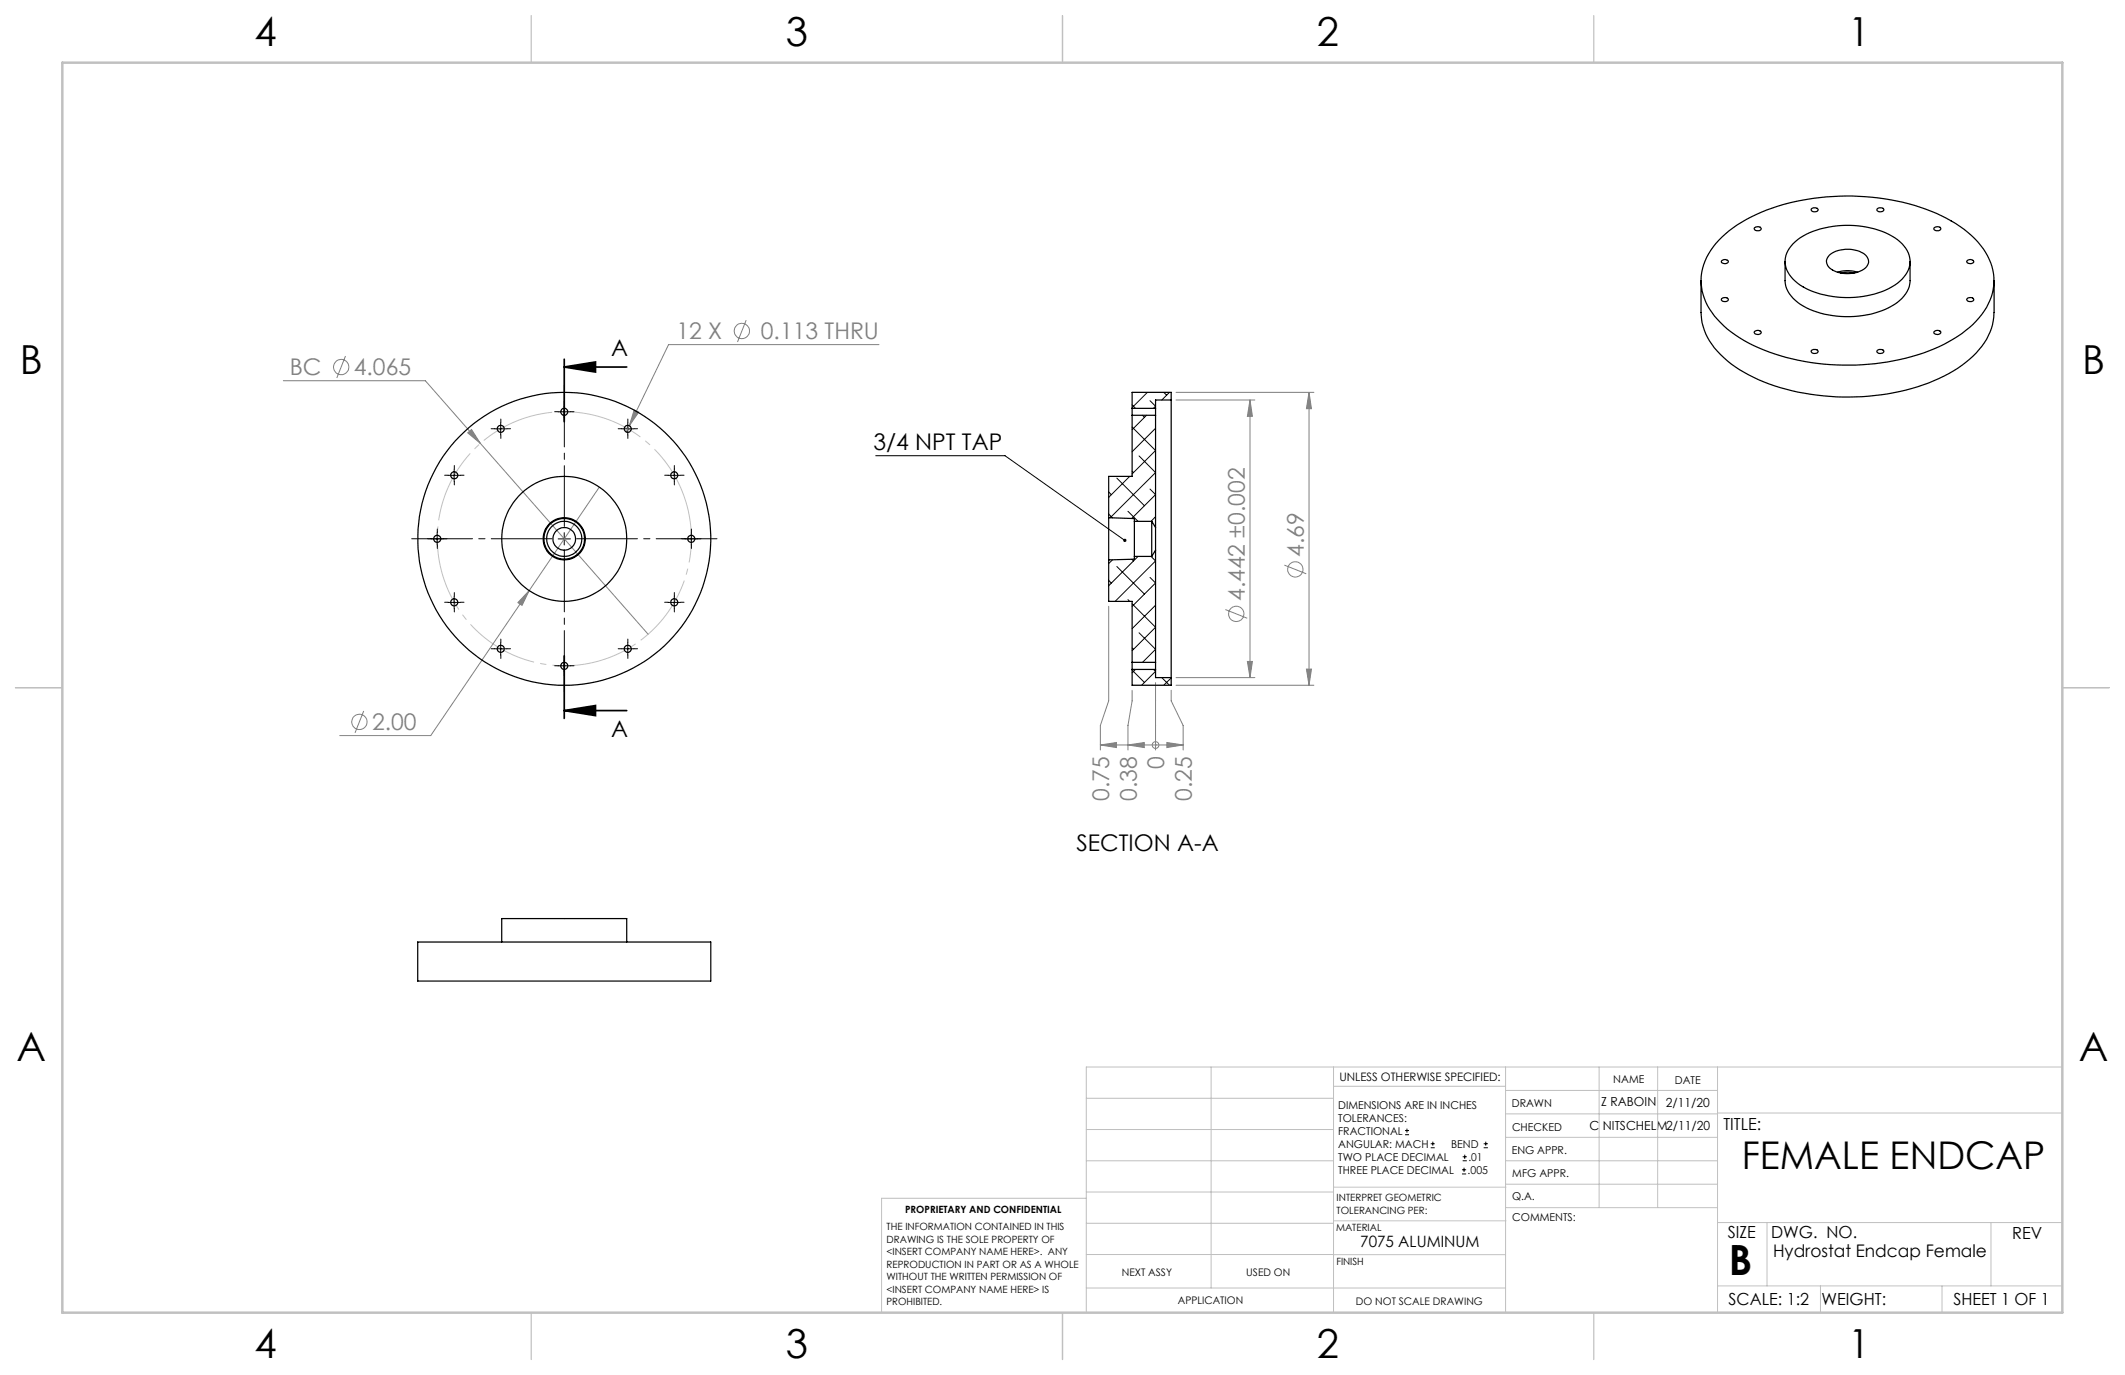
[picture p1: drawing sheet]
<svg xmlns="http://www.w3.org/2000/svg" width="432mm" height="279mm" viewBox="0 0 432 279" stroke-linecap="round" stroke-linejoin="round" font-family="sans-serif">
<g fill="none" stroke="#808080" stroke-width=".2">
<path d="M57.6 77.4h28.8l11.2 12.7M70.2 72.4l-1.8 4.4M151.6 65.1l-1.7 4.4M178.6 70h-42.7l-8 16.5M239 79.7h28M266 79.7l.5 3.3h-1zM266 79.7v59.5M95 87.9l.8-.6 1.8 2.8zM97.6 90.1l34.1 38.8M121.8 99l-14.3 21M127.9 86.5l-.7 1.3M128.9 83.3l.9 .4-1.9 2.8z"/>
<path d="M239 81.3h16M254 81.3l.5 3.3h-1zM254 81.3v56.4M261 114.8l4.4 1.8M107.5 120l-1.4 3-.9-.6zM107.5 120l-20 29.5h-18.5M225.3 123.2v19.2l-1.7 5v5M234.8 138.7v13.7M239 137.7h16M239 139.2h28M249 123.9l4.4 1.7M253.5 134.4h1l-.5 3.3z"/>
<path d="M265.5 136h1l-.5 3.2zM73.9 144.5l-1.8 4.4M223.6 151.4h16.8M223.6 151.4l3.3-.5v1zM229.2 151.4l3.3-.5v1zM230 140.3v2.1l-.8 5v5M234.8 151.4h.1M237.1 150.9l3.3 .5-3.3 .5zM238 140.3v2.1l2.4 5v5"/>
<circle cx="69.3" cy="74.6" r="1.56"/>
<circle cx="150.7" cy="67.2" r="1.56"/>
<circle cx="263.2" cy="115.7" r="1.55"/>
<circle cx="251.2" cy="124.7" r="1.55"/>
<circle cx="73" cy="146.7" r="1.56"/>
<circle cx="234.8" cy="151.4" r=".68"/>
</g>
<g fill="none" stroke="#000" stroke-width=".2">
<path d="M91.1 96.6h2.5M92.3 95.3v2.5M100.5 87.1h2.5M101.7 85.9v2.5M113.4 83.7h2.5M114.7 82.4v2.5M126.3 87.1h2.5M127.6 85.9v2.5M135.7 96.6h2.6M137 95.3v2.5M177.9 92.6h26.3l24.4 17.2M87.6 109.5h2.5"/>
<path d="M88.8 108.2v2.5M113.4 109.5h2.5M114.7 108.2v2.5M139.2 109.5h2.5M140.5 108.2v2.5M91.1 122.4h2.5M92.3 121.1v2.5M100.5 131.8h2.5M101.7 130.6v2.5M113.4 135.3h2.5M114.7 134.1v2.5M126.3 131.8h2.5"/>
<path d="M127.6 130.6v2.5M135.7 122.4h2.6M137 121.1v2.5M285.5 230.6h.8M285.5 229.7h.8M285.9 229.3v.9M290.7 233.2h.8M290.7 232.4h.8M291.1 232v.8M297.1 238.5h.8M297.1 237.7h.8M297.2 235.9h.9"/>
<path d="M297.2 235.1h.9M297.5 237.3v.8M297.6 234.6v.9M301.5 233.2h.8M301.5 232.4h.8M301.9 232v.8"/>
</g>
<path d="M114.7 74.6h12.7M114.7 73v12.7M114.7 74.6l6.3-1v2zM114.7 133.3v12.7M114.7 144.4h12.7M114.7 144.4l6.3-1v2z" fill="none" stroke="#000" stroke-width=".35"/>
<path d="M139.4 101.9a25.8 25.8 0 0 0-43.3-10.4 25.8 25.8 0 0 0 11.8 42.9 25.8 25.8 0 0 0 31.8-31.1l-.3-1.4" fill="none" stroke="#c0c0c0" stroke-width=".2" stroke-dasharray="15.2 1.3 1.3 1.3" stroke-dashoffset="2.7" stroke-linecap="butt"/>
<path d="M112.2 109.5h-28.5M114.7 107v-28.5M114.7 112v28.5M117.2 109.5h28.5" fill="none" stroke="#000" stroke-width=".2" stroke-dasharray="15.2 1.3 1.3 1.3" stroke-dashoffset="2.9"/>
<g fill="none" stroke="#000" stroke-width=".2" stroke-dasharray="15.2 1.3 1.3 1.3">
<path d="M91.1 96.6h-.7M92.3 95.3v-.7M92.3 97.8v.7M93.6 96.6h.7M100.5 87.1h-.7M101.8 85.9v-.7M101.8 88.4v.7M103 87.1h.7M113.4 83.7h-.7M114.7 82.4v-.7M114.7 84.9v.7M115.9 83.7h.7"/>
<path d="M126.3 87.1h-.7M127.6 85.9v-.7M127.6 88.4v.7M128.8 87.1h.7M135.8 96.6h-.7M137 95.3v-.7M137 97.8v.7M138.3 96.6h.7M87.6 109.5h-.7M88.9 108.2v-.7M88.9 110.7v.7M90.1 109.5h.7"/>
<path d="M139.2 109.5h-.7M140.5 108.2v-.7M140.5 110.7v.7M141.7 109.5h.8M91.1 122.4h-.7M92.3 121.1v-.7M92.3 123.6v.7M93.6 122.4h.7M100.5 131.8h-.7M101.8 130.6v-.7M101.8 133.1v.7M103 131.8h.7"/>
<path d="M113.4 135.3h-.7M114.7 134v-.7M114.7 136.5v.8M115.9 135.3h.7M126.3 131.8h-.7M127.6 130.6v-.7M127.6 133.1v.7M128.8 131.8h.7M135.8 122.4h-.7M137 121.1v-.7M137 123.6v.7M138.3 122.4h.7"/>
</g>
<g fill="none" stroke="#c0c0c0" stroke-width=".2">
<path d="M246.1 216.8v44.9M271 216.8v49.9M305.9 216.8v49.9M324.9 216.8v28.6M336.8 216.8v28.6M349 216.8v49.9M419.1 216.8h-198.4v49.9M220.7 235.9h50.3M220.7 229.5h50.3M220.7 223.2h50.3M271 220.7h34.9M305.9 231.1h43.1"/>
<path d="M305.9 226.3h43.1M305.9 221.6h43.1M305.9 235.9h43.1M349 226.2h70.1M220.7 248.6h50.3M220.7 242.2h50.3M220.7 254.9h50.3M220.7 243.5h-41.6v23.2M271 255h34.9M271 248.1h35M271 241.2h35M305.9 240.6h43.1"/>
<path d="M306 245.4h43M349 248.4h70.1M359.1 248.4v12.9M404.6 248.4v12.9M220.7 261.7h85.2M349 261.3h70.1M369.9 261.3v5.4M394.6 261.3v5.4"/>
</g>
<path d="M108 3.2v9.5M215.9 3.2v9.5M323.8 3.2v9.5M3.1 139.7h9.6M419.1 139.7h9.5M108 266.7v9.6M215.9 266.7v9.6M323.8 266.7v9.6" fill="none" stroke="#c0c0c0" stroke-width=".25"/>
<path d="M12.7 12.7h406.4v254h-406.4z" fill="none" stroke="#c0c0c0" stroke-width=".5"/>
<g fill="#000">
<path d="M228.2 109.6a.35 .35 0 0 1 .5-.1 .35 .35 0 0 1 .1 .5l-.2-.2 .2 .2a.35 .35 0 0 1-.4 .1 .35 .35 0 0 1-.2-.5z"/>
<path d="M114.7 74.6l6.3-1v2zM114.7 144.4l6.3-1v2z"/>
</g>
<g fill="#808080">
<path d="M95 87.9l.8-.6 1.8 2.8z"/>
<path d="M237.1 150.9l3.3 .5-3.3 .5zM229.2 151.4l3.3-.5v1zM223.6 151.4l3.3-.5v1z"/>
<path d="M128.9 83.3l-1 3.2 1.9-2.8zM107.5 120l-2.3 2.4 .9 .6z"/>
<path d="M254 81.3l.5 3.3h-1zM253.5 134.4h1l-.5 3.3zM266 79.7l.5 3.3h-1zM265.5 136h1l-.5 3.2z"/>
</g>
<g fill="none" stroke="#000" stroke-width=".25">
<path d="M345.7 57v6.5a12.9 12.9 0 0 0 5.3 9.8 36.3 36.3 0 0 0 19.5 7.1 45.2 45.2 0 0 0 25.5-4.5 17.5 17.5 0 0 0 8.7-9.2l.5-3.2v-6.5M349.2 48.8a31.1 31.1 0 0 1 16.8-8.1 47 47 0 0 1 29.5 3.6 17.6 17.6 0 0 1 9.3 9.9 11.1 11.1 0 0 1-3.2 11 29.9 29.9 0 0 1-15.6 7.9 47.3 47.3 0 0 1-30.7-3.4 19.2 19.2 0 0 1-8.7-8.4 10.8 10.8 0 0 1 2.1-11.8zM349.8 53a.82 .82 0 0 1 1.4 .2 .8 .8 0 0 1-1.4-.1zM356.5 46.3a.89 .89 0 0 1 1.4 .2 .75 .75 0 0 1-.8 .4 .75 .75 0 0 1-.6-.6zM362.7 53.1v3.9a6.3 6.3 0 0 0 3.7 5.2 19.6 19.6 0 0 0 18.6-.4 6.1 6.1 0 0 0 3.1-4.8v-3.9M364.3 49.5a15.4 15.4 0 0 1 10.7-3.7 16.4 16.4 0 0 1 11.5 3.7 4.9 4.9 0 0 1-.5 7.6 17.4 17.4 0 0 1-12.7 3.3 14.7 14.7 0 0 1-9-3.7 4.8 4.8 0 0 1 0-7.2zM368.2 42.4a.72 .72 0 0 1 .7-.2 .72 .72 0 0 1 .5 .6 .75 .75 0 0 1-.8 .3 .75 .75 0 0 1-.5-.6zM371.7 51.9a6.2 6.2 0 0 1 7.5 .1 1.78 1.78 0 0 1-.8 2.9 6.1 6.1 0 0 1-6.9-.7 1.59 1.59 0 0 1 .2-2.3zM373.4 55.3a6.7 6.7 0 0 1 4.1 0M374.1 55.5l1.1-.2 1.6 .2M381.5 42.4a.72 .72 0 0 1 .8-.2 .72 .72 0 0 1 .5 .6 .82 .82 0 0 1-1.4-.2zM393 46.3a.85 .85 0 0 1 1.4 .2 .81 .81 0 0 1-1.4 0z"/>
<path d="M399.8 52.9a.76 .76 0 0 1 1.2 .4 .89 .89 0 0 1-1.4-.2zM349.8 60.7a.86 .86 0 0 1 1.4 .2 .82 .82 0 0 1-1.4 0zM356.5 67.4a.84 .84 0 0 1 1.4 .2 .83 .83 0 0 1-1.5-.1zM368.1 71.3a.89 .89 0 0 1 1.4 .1 .75 .75 0 0 1-.8 .4 .75 .75 0 0 1-.6-.5zM381.4 71.3a.85 .85 0 0 1 1.4 .1 .8 .8 0 0 1-1.4 0zM393.1 67.3a.8 .8 0 0 1 1.3 .3 .8 .8 0 0 1-1.4-.1zM399.7 60.7a.77 .77 0 0 1 .8-.2 .77 .77 0 0 1 .5 .5 .89 .89 0 0 1-1.4-.1zM230 83v1.4M230 84.4v12.4h-4.7v8.4M230 83h4.8M230 84.4h4.8M234.8 83v1.4"/>
<path d="M234.8 84.4v22.8M238 81.3v56.4M238 81.3v-1.6h-8v3.3M238 81.3h-3.2v1.7M225.3 105.2v8.6M225.3 113.8v8.4h4.7v12.4M225.3 105.2l5.2 .2v.5M230.5 105.9v7.2M230.5 113.1v.5l-5.2 .2M230.5 113.1h3.5M230.5 105.9h3.5M234 105.9v7.2"/>
<path d="M234 105.9l.8 1.3M234.8 107.2v4.6M234.8 111.8v22.8M234.8 111.8l-.8 1.3M230 134.6v1.4M230 136v3.2h8v-1.5M230 136h4.8M230 134.6h4.8M234.8 134.6v1.4M234.8 136v1.7h3.2M84.9 191.4h59.5v8h-59.5zM102 191.4v-4.7h25.4v4.7"/>
<circle cx="92.3" cy="96.6" r=".71"/>
<circle cx="101.8" cy="87.1" r=".71"/>
<circle cx="114.7" cy="83.7" r=".71"/>
<circle cx="127.6" cy="87.1" r=".7"/>
<circle cx="137" cy="96.6" r=".71"/>
<circle cx="88.8" cy="109.5" r=".72"/>
<circle cx="114.7" cy="109.5" r="29.8"/>
<circle cx="114.7" cy="109.5" r="3.6"/>
<circle cx="114.7" cy="109.5" r="4.3"/>
<circle cx="114.7" cy="109.5" r="4.1"/>
<circle cx="114.7" cy="109.5" r="2.3"/>
<circle cx="114.7" cy="109.5" r="12.7"/>
<circle cx="140.5" cy="109.5" r=".72"/>
<circle cx="92.3" cy="122.4" r=".72"/>
<circle cx="101.8" cy="131.8" r=".72"/>
<circle cx="114.7" cy="135.3" r=".72"/>
<circle cx="127.6" cy="131.8" r=".71"/>
<circle cx="137" cy="122.4" r=".72"/>
</g>
<g fill="none" stroke="#000" stroke-width=".2">
<path d="M233.2 79.7l-3.2 3.1M236.5 79.7l.6 .6M237.6 79.7l-1.5 1.6M225.3 100l.5 .5M226.9 97.2l5.7 5.6M229.6 96.8l-4.3 4.3M230 86.8l4.8 4.7-4.8 4.8M230 95.7l.3 .3M230 82.3l.7 .7M231.5 92.6l3.3 3.4-9.2 9.2M232.2 84.4l.4 .4M233 84.4l-3 2.9"/>
<path d="M233.7 81.4l1.1 1.2-.4 .4M233.7 99.4l1.1 1.1-4.8 4.8M234.8 87l-4.8 4.8M225.3 104.5l.8 .7M225.3 117.9l.5 .6M226.1 113.8l-.8 .7M226.9 115.1l5.7 5.6M229.2 103.9l2 2M230 113.6l.3 .4M231.2 113.1l-5.9 5.9M233.7 117.3l1.1 1.2-4.8 4.7M233.9 113.1l.9 .9-8.2 8.2"/>
<path d="M234.8 105l-.9 .9M229.2 121.8l.4 .4M230 136.2l2.6 2.5M230 131.7l.3 .2M230 122.7l4.8 4.8-4.8 4.7M230.7 136l-.7 .7M231.5 128.6l3.3 3.3-2.6 2.7M234.4 136l.4 .4-2.8 2.8M234.8 123l-4.8 4.7M236.1 137.7l1.5 1.5M238 137.8l-1.5 1.4"/>
</g>
<text font-size="8.5" x="351.3" y="259">B</text>
<g font-size="8.1">
<text x="51.7" y="9.3">4</text>
<text x="159.7" y="9.3">3</text>
<text x="267.6" y="9.3">2</text>
<text x="375.6" y="9.3">1</text>
<text x="4" y="76">B</text>
<text x="423.1" y="76">B</text>
<text x="3.3" y="215.7">A</text>
<text x="422.4" y="215.7">A</text>
<text x="51.7" y="276">4</text>
<text x="159.7" y="276">3</text>
<text x="267.6" y="276">2</text>
<text x="375.6" y="276">1</text>
</g>
<text font-size="7.8" x="353.9" y="237.5">FEMALE ENDCAP</text>
<g font-size="4.7" fill="#808080">
<text x="137.4" y="69">12 X</text>
<text x="154.6" y="69">0.113 THRU</text>
<text x="58.9" y="76.3">BC</text>
<text x="71.9" y="76.3">4.065</text>
<text x="264.9" y="113.1" transform="rotate(-90 264.9 113.1)">4.69</text>
<text x="252.9" y="122.2" transform="rotate(-90 252.9 122.2)">4.442 ±0.002</text>
<text x="75.6" y="148.4">2.00</text>
<text x="236.6" y="156.3" transform="rotate(-90 236.6 156.3)">0</text>
<text x="225.4" y="162.7" transform="rotate(-90 225.4 162.7)">0.75</text>
<text x="231" y="162.7" transform="rotate(-90 231 162.7)">0.38</text>
<text x="242.2" y="162.7" transform="rotate(-90 242.2 162.7)">0.25</text>
</g>
<g font-size="4.7">
<text x="124.2" y="72.4">A</text>
<text x="177.5" y="91.5">3/4 NPT TAP</text>
<text x="124.2" y="149.7">A</text>
<text x="218.7" y="172.8">SECTION A-A</text>
</g>
<text font-size="3.5" x="360.3" y="255.4">Hydrostat Endcap Female</text>
<g font-size="3.4">
<text x="350.2" y="229.5">TITLE:</text>
<text x="351.1" y="251.6">SIZE</text>
<text x="359.9" y="251.6">DWG. NO.</text>
<text x="408.9" y="251.7">REV</text>
<text x="351.2" y="265.2">SCALE: 1:2</text>
<text x="370.1" y="265.3">WEIGHT:</text>
<text x="396.9" y="265.2">SHEET 1 OF 1</text>
</g>
<text font-size="3.2" x="276.4" y="253.3">7075 ALUMINUM</text>
<g font-size="2.5">
<text x="325.4" y="224.8">Z RABOIN</text>
<text x="338.5" y="224.9">2/11/20</text>
<text x="323" y="229.6">C NITSCHELM2/11/20</text>
</g>
<text font-size="2.4" x="272.2" y="219.7">UNLESS OTHERWISE SPECIFIED:</text>
<g font-size="2.2">
<text x="327.8" y="220.1">NAME</text>
<text x="340.3" y="220.2">DATE</text>
<text x="271.9" y="225.3">DIMENSIONS ARE IN INCHES</text>
<text x="271.9" y="227.9">TOLERANCES:</text>
<text x="307.2" y="224.9">DRAWN</text>
<text x="271.9" y="230.6">FRACTIONAL</text>
<text x="271.9" y="233.2">ANGULAR: MACH</text>
<text x="294.9" y="233.2">BEND</text>
<text x="307.3" y="229.8">CHECKED</text>
<text x="271.9" y="238.5">THREE PLACE DECIMAL</text>
<text x="271.9" y="235.9">TWO PLACE DECIMAL</text>
<text x="298.2" y="238.5">.005</text>
<text x="298.4" y="235.9">.01</text>
<text x="307.2" y="234.5">ENG APPR.</text>
<text x="307.3" y="239.2">MFG APPR.</text>
<text x="307.3" y="243.9">Q.A.</text>
<text x="307.3" y="248.1">COMMENTS:</text>
</g>
<g font-size="2.1">
<text x="227.9" y="259.2">NEXT ASSY</text>
<text x="253.3" y="259.2">USED ON</text>
<text x="239.3" y="265">APPLICATION</text>
<text x="275.5" y="265.1">DO NOT SCALE DRAWING</text>
</g>
<g font-size="2">
<text x="271.6" y="244.1">INTERPRET GEOMETRIC</text>
<text x="180.2" y="250">THE INFORMATION CONTAINED IN THIS</text>
<text x="183.9" y="246.4">PROPRIETARY AND CONFIDENTIAL</text>
<text x="271.5" y="250.2">MATERIAL</text>
<text x="271.6" y="246.6">TOLERANCING PER:</text>
<text x="180.2" y="252.5">DRAWING IS THE SOLE PROPERTY OF</text>
<text x="180.2" y="255.1">&lt;INSERT COMPANY NAME HERE&gt;. ANY</text>
<text x="180.2" y="257.6">REPRODUCTION IN PART OR AS A WHOLE</text>
<text x="271.5" y="257">FINISH</text>
<text x="180.2" y="260.1">WITHOUT THE WRITTEN PERMISSION OF</text>
<text x="180.2" y="262.6">&lt;INSERT COMPANY NAME HERE&gt; IS</text>
<text x="180.2" y="265.2">PROHIBITED.</text>
</g>
</svg>
